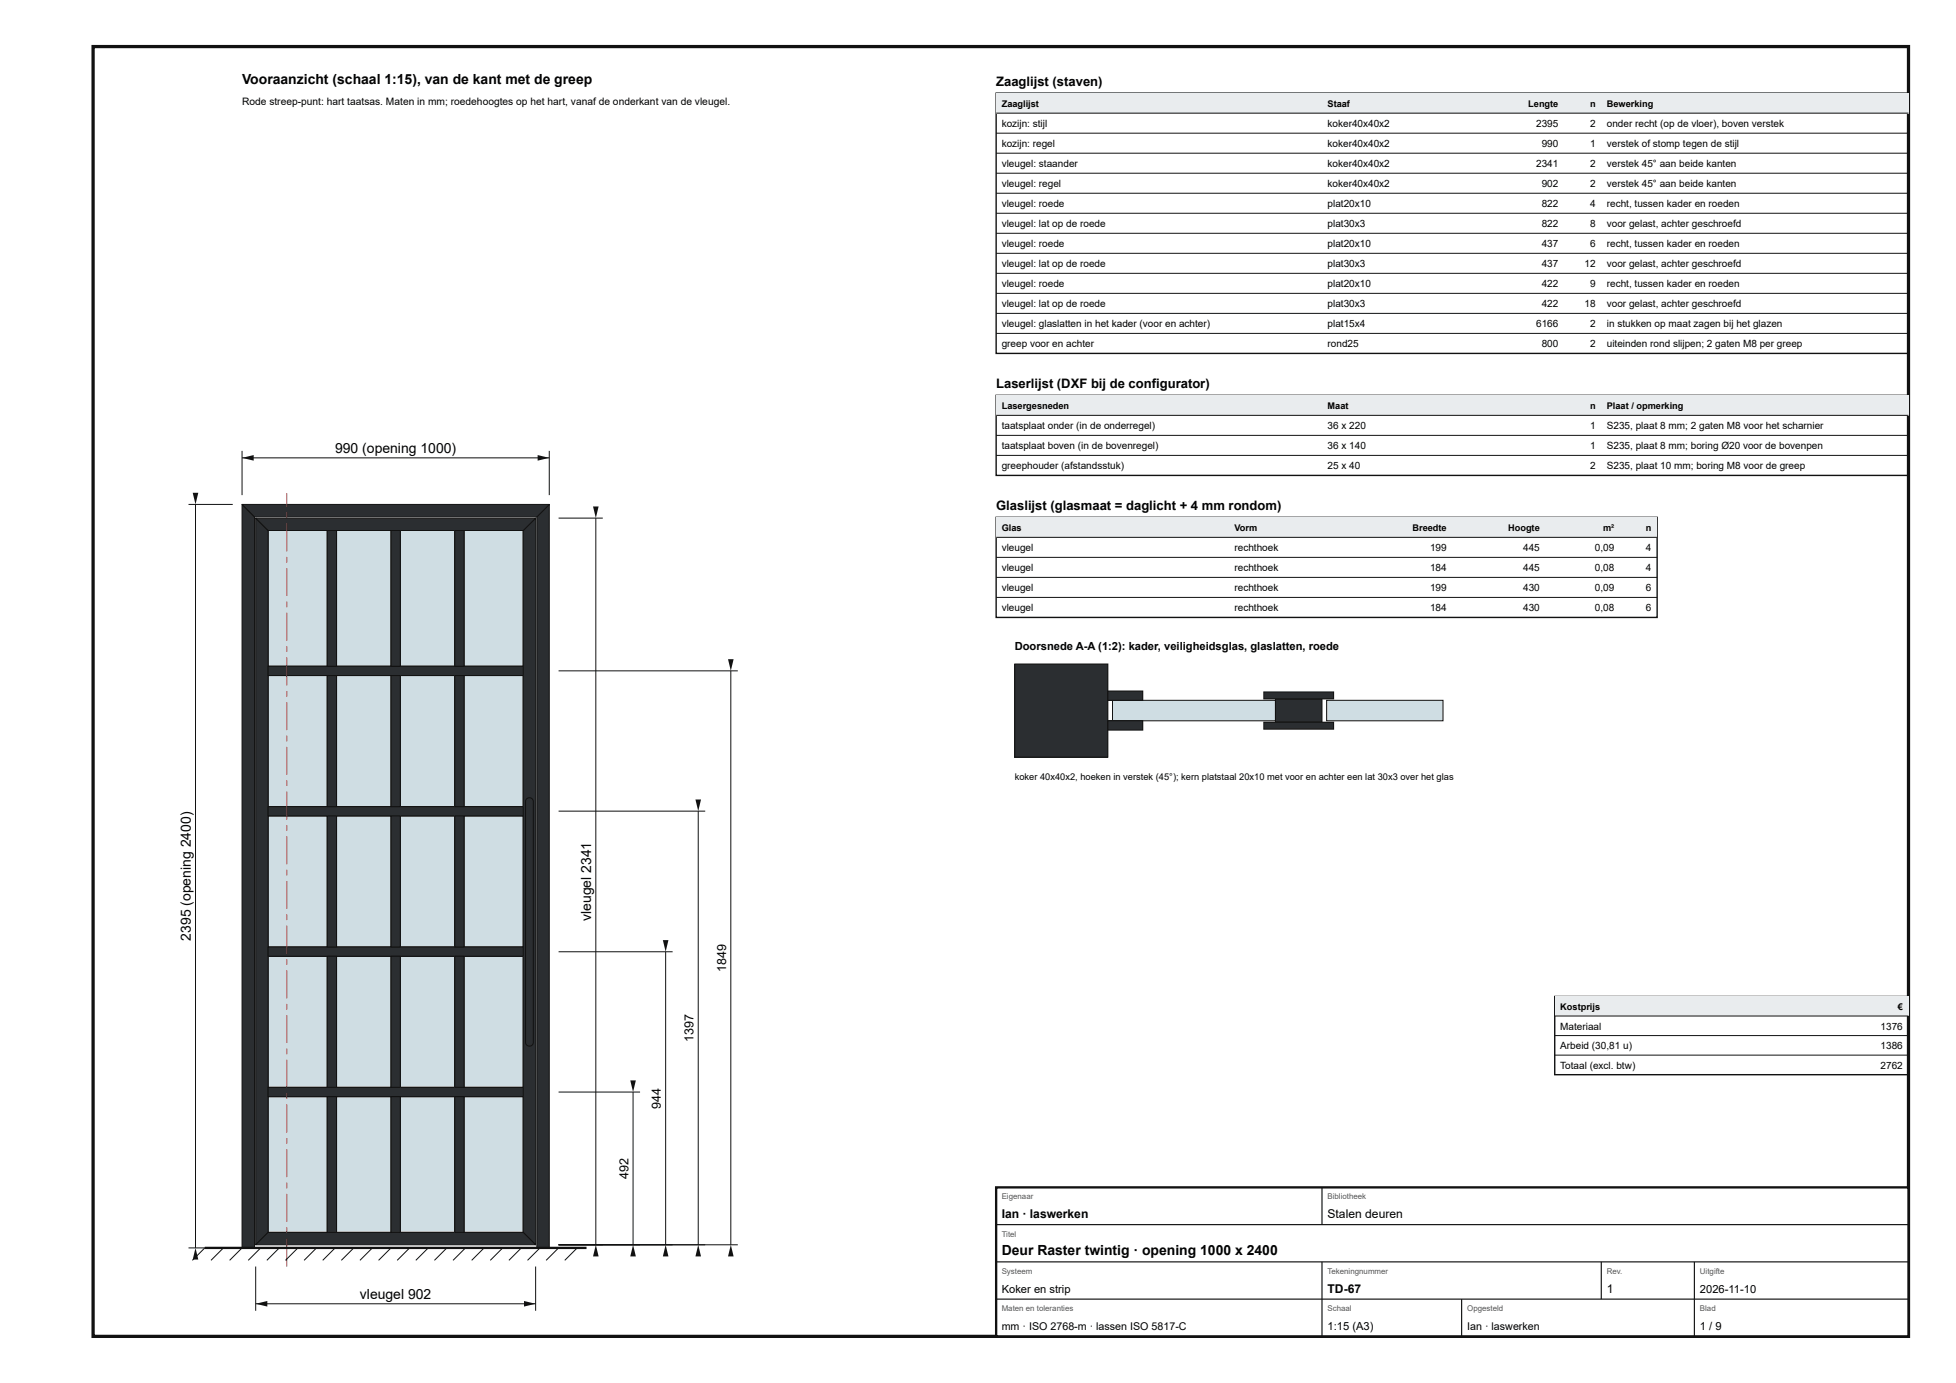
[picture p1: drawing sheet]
<svg xmlns="http://www.w3.org/2000/svg" width="420mm" height="297mm" viewBox="0 0 420 297" stroke-linecap="round" stroke-linejoin="round" font-family="sans-serif">
<path d="M20 10h390v277h-390z" fill="none" stroke="#111" stroke-width=".7" stroke-linecap="butt"/>
<path d="M57.6 235.5h12.7v29.2h-12.7z" fill="#cfdde3"/>
<path d="M57.6 235.5h12.7v29.2h-12.7z" fill="none" stroke="#111" stroke-width=".21"/>
<path d="M72.3 235.5h11.7v29.2h-11.7z" fill="#cfdde3"/>
<path d="M72.3 235.5h11.7v29.2h-11.7z" fill="none" stroke="#111" stroke-width=".21"/>
<path d="M86 235.5h11.7v29.2h-11.7z" fill="#cfdde3"/>
<path d="M86 235.5h11.7v29.2h-11.7z" fill="none" stroke="#111" stroke-width=".21"/>
<path d="M99.7 235.5h12.7v29.2h-12.7z" fill="#cfdde3"/>
<path d="M99.7 235.5h12.7v29.2h-12.7z" fill="none" stroke="#111" stroke-width=".21"/>
<path d="M57.6 205.4h12.7v28.1h-12.7z" fill="#cfdde3"/>
<path d="M57.6 205.4h12.7v28.1h-12.7z" fill="none" stroke="#111" stroke-width=".21"/>
<path d="M72.3 205.4h11.7v28.1h-11.7z" fill="#cfdde3"/>
<path d="M72.3 205.4h11.7v28.1h-11.7z" fill="none" stroke="#111" stroke-width=".21"/>
<path d="M86 205.4h11.7v28.1h-11.7z" fill="#cfdde3"/>
<path d="M86 205.4h11.7v28.1h-11.7z" fill="none" stroke="#111" stroke-width=".21"/>
<path d="M99.7 205.4h12.7v28.1h-12.7z" fill="#cfdde3"/>
<path d="M99.7 205.4h12.7v28.1h-12.7z" fill="none" stroke="#111" stroke-width=".21"/>
<path d="M57.6 175.2h12.7v28.2h-12.7z" fill="#cfdde3"/>
<path d="M57.6 175.2h12.7v28.2h-12.7z" fill="none" stroke="#111" stroke-width=".21"/>
<path d="M72.3 175.2h11.7v28.2h-11.7z" fill="#cfdde3"/>
<path d="M72.3 175.2h11.7v28.2h-11.7z" fill="none" stroke="#111" stroke-width=".21"/>
<path d="M86 175.2h11.7v28.2h-11.7z" fill="#cfdde3"/>
<path d="M86 175.2h11.7v28.2h-11.7z" fill="none" stroke="#111" stroke-width=".21"/>
<path d="M99.7 175.2h12.7v28.2h-12.7z" fill="#cfdde3"/>
<path d="M99.7 175.2h12.7v28.2h-12.7z" fill="none" stroke="#111" stroke-width=".21"/>
<path d="M57.6 145.1h12.7v28.1h-12.7z" fill="#cfdde3"/>
<path d="M57.6 145.1h12.7v28.1h-12.7z" fill="none" stroke="#111" stroke-width=".21"/>
<path d="M72.3 145.1h11.7v28.1h-11.7z" fill="#cfdde3"/>
<path d="M72.3 145.1h11.7v28.1h-11.7z" fill="none" stroke="#111" stroke-width=".21"/>
<path d="M86 145.1h11.7v28.1h-11.7z" fill="#cfdde3"/>
<path d="M86 145.1h11.7v28.1h-11.7z" fill="none" stroke="#111" stroke-width=".21"/>
<path d="M99.7 145.1h12.7v28.1h-12.7z" fill="#cfdde3"/>
<path d="M99.7 145.1h12.7v28.1h-12.7z" fill="none" stroke="#111" stroke-width=".21"/>
<path d="M57.6 113.9h12.7v29.2h-12.7z" fill="#cfdde3"/>
<path d="M57.6 113.9h12.7v29.2h-12.7z" fill="none" stroke="#111" stroke-width=".21"/>
<path d="M72.3 113.9h11.7v29.2h-11.7z" fill="#cfdde3"/>
<path d="M72.3 113.9h11.7v29.2h-11.7z" fill="none" stroke="#111" stroke-width=".21"/>
<path d="M86 113.9h11.7v29.2h-11.7z" fill="#cfdde3"/>
<path d="M86 113.9h11.7v29.2h-11.7z" fill="none" stroke="#111" stroke-width=".21"/>
<path d="M99.7 113.9h12.7v29.2h-12.7z" fill="#cfdde3"/>
<path d="M99.7 113.9h12.7v29.2h-12.7z" fill="none" stroke="#111" stroke-width=".21"/>
<path d="M52 108.3l2.7 2.7v157h-2.7z" fill="#2b2e31"/>
<path d="M52 108.3l2.7 2.7v157h-2.7z" fill="none" stroke="#111" stroke-width=".21"/>
<path d="M115.3 111l2.7-2.7v159.7h-2.7z" fill="#2b2e31"/>
<path d="M115.3 111l2.7-2.7v159.7h-2.7z" fill="none" stroke="#111" stroke-width=".21"/>
<path d="M52 108.3h66l-2.7 2.7h-60.6z" fill="#2b2e31"/>
<path d="M52 108.3h66l-2.7 2.7h-60.6z" fill="none" stroke="#111" stroke-width=".21"/>
<path d="M54.9 111.3l2.7 2.6v150.8l-2.7 2.6z" fill="#2b2e31"/>
<path d="M54.9 111.3l2.7 2.6v150.8l-2.7 2.6z" fill="none" stroke="#111" stroke-width=".21"/>
<path d="M112.4 113.9l2.7-2.6v156l-2.7-2.6z" fill="#2b2e31"/>
<path d="M112.4 113.9l2.7-2.6v156l-2.7-2.6z" fill="none" stroke="#111" stroke-width=".21"/>
<path d="M54.9 267.3l2.7-2.6h54.8l2.7 2.6z" fill="#2b2e31"/>
<path d="M54.9 267.3l2.7-2.6h54.8l2.7 2.6z" fill="none" stroke="#111" stroke-width=".21"/>
<path d="M54.9 111.3h60.2l-2.7 2.6h-54.8z" fill="#2b2e31"/>
<path d="M54.9 111.3h60.2l-2.7 2.6h-54.8z" fill="none" stroke="#111" stroke-width=".21"/>
<path d="M57.6 233.5h54.8v2h-54.8z" fill="#2b2e31"/>
<path d="M57.6 233.5h54.8v2h-54.8z" fill="none" stroke="#111" stroke-width=".21"/>
<path d="M57.6 203.4h54.8v2h-54.8z" fill="#2b2e31"/>
<path d="M57.6 203.4h54.8v2h-54.8z" fill="none" stroke="#111" stroke-width=".21"/>
<path d="M57.6 173.2h54.8v2h-54.8z" fill="#2b2e31"/>
<path d="M57.6 173.2h54.8v2h-54.8z" fill="none" stroke="#111" stroke-width=".21"/>
<path d="M57.6 143.1h54.8v2h-54.8z" fill="#2b2e31"/>
<path d="M57.6 143.1h54.8v2h-54.8z" fill="none" stroke="#111" stroke-width=".21"/>
<path d="M70.3 235.5h2v29.2h-2z" fill="#2b2e31"/>
<path d="M70.3 235.5h2v29.2h-2z" fill="none" stroke="#111" stroke-width=".21"/>
<path d="M84 235.5h2v29.2h-2z" fill="#2b2e31"/>
<path d="M84 235.5h2v29.2h-2z" fill="none" stroke="#111" stroke-width=".21"/>
<path d="M97.7 235.5h2v29.2h-2z" fill="#2b2e31"/>
<path d="M97.7 235.5h2v29.2h-2z" fill="none" stroke="#111" stroke-width=".21"/>
<path d="M70.3 205.4h2v28.1h-2z" fill="#2b2e31"/>
<path d="M70.3 205.4h2v28.1h-2z" fill="none" stroke="#111" stroke-width=".21"/>
<path d="M84 205.4h2v28.1h-2z" fill="#2b2e31"/>
<path d="M84 205.4h2v28.1h-2z" fill="none" stroke="#111" stroke-width=".21"/>
<path d="M97.7 205.4h2v28.1h-2z" fill="#2b2e31"/>
<path d="M97.7 205.4h2v28.1h-2z" fill="none" stroke="#111" stroke-width=".21"/>
<path d="M70.3 175.2h2v28.2h-2z" fill="#2b2e31"/>
<path d="M70.3 175.2h2v28.2h-2z" fill="none" stroke="#111" stroke-width=".21"/>
<path d="M84 175.2h2v28.2h-2z" fill="#2b2e31"/>
<path d="M84 175.2h2v28.2h-2z" fill="none" stroke="#111" stroke-width=".21"/>
<path d="M97.7 175.2h2v28.2h-2z" fill="#2b2e31"/>
<path d="M97.7 175.2h2v28.2h-2z" fill="none" stroke="#111" stroke-width=".21"/>
<path d="M70.3 145.1h2v28.1h-2z" fill="#2b2e31"/>
<path d="M70.3 145.1h2v28.1h-2z" fill="none" stroke="#111" stroke-width=".21"/>
<path d="M84 145.1h2v28.1h-2z" fill="#2b2e31"/>
<path d="M84 145.1h2v28.1h-2z" fill="none" stroke="#111" stroke-width=".21"/>
<path d="M97.7 145.1h2v28.1h-2z" fill="#2b2e31"/>
<path d="M97.7 145.1h2v28.1h-2z" fill="none" stroke="#111" stroke-width=".21"/>
<path d="M70.3 113.9h2v29.2h-2z" fill="#2b2e31"/>
<path d="M70.3 113.9h2v29.2h-2z" fill="none" stroke="#111" stroke-width=".21"/>
<path d="M84 113.9h2v29.2h-2z" fill="#2b2e31"/>
<path d="M84 113.9h2v29.2h-2z" fill="none" stroke="#111" stroke-width=".21"/>
<path d="M97.7 113.9h2v29.2h-2z" fill="#2b2e31"/>
<path d="M97.7 113.9h2v29.2h-2z" fill="none" stroke="#111" stroke-width=".21"/>
<path d="M61.5 266h.2v6h-.2zM61.5 263.6h.2v1.2h-.2zM61.5 256.4h.2v6h-.2zM61.5 254h.2v1.2h-.2zM61.5 246.8h.2v6h-.2zM61.5 244.4h.2v1.2h-.2zM61.5 237.2h.2v6h-.2zM61.5 234.8h.2v1.2h-.2zM61.5 227.6h.2v6h-.2zM61.5 225.2h.2v1.2h-.2zM61.5 218h.2v6h-.2zM61.5 215.6h.2v1.2h-.2zM61.5 208.4h.2v6h-.2zM61.5 206h.2v1.2h-.2zM61.5 198.8h.2v6h-.2zM61.5 196.4h.2v1.2h-.2zM61.5 189.2h.2v6h-.2zM61.5 186.8h.2v1.2h-.2zM61.5 179.6h.2v6h-.2zM61.5 177.2h.2v1.2h-.2zM61.5 170h.2v6h-.2zM61.5 167.6h.2v1.2h-.2zM61.5 160.4h.2v6h-.2zM61.5 158h.2v1.2h-.2zM61.5 150.8h.2v6h-.2zM61.5 148.4h.2v1.2h-.2zM61.5 141.2h.2v6h-.2zM61.5 138.8h.2v1.2h-.2zM61.5 131.6h.2v6h-.2zM61.5 129.2h.2v1.2h-.2zM61.5 122h.2v6h-.2zM61.5 119.6h.2v1.2h-.2zM61.5 112.4h.2v6h-.2zM61.5 110h.2v1.2h-.2zM61.5 105.9h.2v2.9h-.2z" fill="#b00"/>
<path d="M113.1 171.6a.84 .84 0 0 1 .9-.2 .84 .84 0 0 1 .6 .7v51.8a.84 .84 0 0 1-.9 .8 .84 .84 0 0 1-.8-.8v-51.8z" fill="#2b2e31"/>
<g fill="none" stroke="#111" stroke-width=".21">
<path d="M52 96.8v9.5M52 98.3h66M118 96.8v9.5M113.1 171.6a.84 .84 0 0 1 .9-.2 .84 .84 0 0 1 .6 .7v51.8a.84 .84 0 0 1-.9 .8 .84 .84 0 0 1-.8-.8v-51.8zM44 268l-2.7 2.7M48 268l-2.7 2.7M52 268l-2.7 2.7M56 268l-2.7 2.7M60 268l-2.7 2.7M64 268l-2.7 2.7M68 268l-2.7 2.7M72 268l-2.7 2.7"/>
<path d="M76 268l-2.7 2.7M80 268l-2.7 2.7M84 268l-2.7 2.7M88 268l-2.7 2.7M92 268l-2.7 2.7M96 268l-2.7 2.7M100 268l-2.7 2.7M104 268l-2.7 2.7M108 268l-2.7 2.7M112 268l-2.7 2.7M116 268l-2.7 2.7M120 268l-2.7 2.7"/>
<path d="M124 268l-2.7 2.7"/>
</g>
<path d="M44 268h82" fill="none" stroke="#111" stroke-width=".5"/>
<g fill="#111">
<path d="M52 98.3l2.5-.6v1.2z"/>
<path d="M115.5 97.7l2.5 .6-2.5 .6z"/>
</g>
<path d="M40.5 108.3h9.5M42 108.3v159.7M40.5 268h9.5" fill="none" stroke="#111" stroke-width=".21"/>
<g fill="#111">
<path d="M42 268l.6 2.5h-1.2z"/>
<path d="M41.4 105.8h1.2l-.6 2.5z"/>
</g>
<path d="M54.9 272v9.5M54.9 280h60.2M115.1 272v9.5" fill="none" stroke="#111" stroke-width=".21"/>
<g fill="#111">
<path d="M54.9 280l2.5-.6v1.2z"/>
<path d="M112.6 279.4l2.5 .6-2.5 .6z"/>
</g>
<path d="M120 111.3h9.5M128 111.3v156M120 267.3h9.5" fill="none" stroke="#111" stroke-width=".21"/>
<g fill="#111">
<path d="M128 267.3l.6 2.5h-1.2z"/>
<path d="M127.4 108.8h1.2l-.6 2.5z"/>
</g>
<path d="M120 234.5h17.5M136 234.5v32.8M120 267.3h17.5" fill="none" stroke="#111" stroke-width=".21"/>
<g fill="#111">
<path d="M136 267.3l.6 2.5h-1.2z"/>
<path d="M135.4 232h1.2l-.6 2.5z"/>
</g>
<path d="M120 204.4h24.5M143 204.4v62.9M120 267.3h24.5" fill="none" stroke="#111" stroke-width=".21"/>
<g fill="#111">
<path d="M143 267.3l.6 2.5h-1.2z"/>
<path d="M142.4 201.9h1.2l-.6 2.5z"/>
</g>
<path d="M120 174.2h31.5M150 174.2v93.1M120 267.3h31.5" fill="none" stroke="#111" stroke-width=".21"/>
<g fill="#111">
<path d="M150 267.3l.6 2.5h-1.2z"/>
<path d="M149.4 171.7h1.2l-.6 2.5z"/>
</g>
<path d="M120 144.1h38.5M157 144.1v123.2M120 267.3h38.5" fill="none" stroke="#111" stroke-width=".21"/>
<g fill="#111">
<path d="M157 267.3l.6 2.5h-1.2z"/>
<path d="M156.4 141.6h1.2l-.6 2.5z"/>
</g>
<path d="M214 20h196v55.9h-196z" fill="none" stroke="#111" stroke-width=".3"/>
<path d="M214 20h196v4.3h-196z" fill="#e9ecee"/>
<path d="M214 24.3h196M214 28.6h196M214 32.9h196M214 37.2h196M214 41.5h196M214 45.8h196M214 50.1h196M214 54.4h196M214 58.7h196M214 63h196M214 67.3h196M214 71.6h196" fill="none" stroke="#111" stroke-width=".21"/>
<path d="M214 84.9h196v17.2h-196z" fill="none" stroke="#111" stroke-width=".3"/>
<path d="M214 84.9h196v4.3h-196z" fill="#e9ecee"/>
<path d="M214 89.2h196M214 93.5h196M214 97.8h196" fill="none" stroke="#111" stroke-width=".21"/>
<path d="M214 111.1h142v21.5h-142z" fill="none" stroke="#111" stroke-width=".3"/>
<path d="M214 111.1h142v4.3h-142z" fill="#e9ecee"/>
<path d="M214 115.4h142M214 119.7h142M214 124h142M214 128.3h142" fill="none" stroke="#111" stroke-width=".21"/>
<path d="M218 142.6h20v20h-20z" fill="#2b2e31"/>
<path d="M218 142.6h20v20h-20z" fill="none" stroke="#111" stroke-width=".21"/>
<path d="M239 150.4h35v4.4h-35z" fill="#cfdde3"/>
<path d="M239 150.4h35v4.4h-35z" fill="none" stroke="#111" stroke-width=".21"/>
<path d="M238 148.4h7.5v2h-7.5z" fill="#2b2e31"/>
<path d="M238 148.4h7.5v2h-7.5z" fill="none" stroke="#111" stroke-width=".21"/>
<path d="M238 154.8h7.5v2h-7.5z" fill="#2b2e31"/>
<path d="M238 154.8h7.5v2h-7.5z" fill="none" stroke="#111" stroke-width=".21"/>
<path d="M274 150.1h10v5h-10z" fill="#2b2e31"/>
<path d="M274 150.1h10v5h-10z" fill="none" stroke="#111" stroke-width=".21"/>
<path d="M271.5 148.6h15v1.5h-15z" fill="#2b2e31"/>
<path d="M271.5 148.6h15v1.5h-15z" fill="none" stroke="#111" stroke-width=".21"/>
<path d="M271.5 155.1h15v1.5h-15z" fill="#2b2e31"/>
<path d="M271.5 155.1h15v1.5h-15z" fill="none" stroke="#111" stroke-width=".21"/>
<path d="M285 150.4h25v4.4h-25z" fill="#cfdde3"/>
<path d="M285 150.4h25v4.4h-25z" fill="none" stroke="#111" stroke-width=".21"/>
<path d="M334 214h76v16.8h-76z" fill="none" stroke="#111" stroke-width=".3"/>
<path d="M334 214h76v4.2h-76z" fill="#e9ecee"/>
<path d="M334 218.2h76M334 222.4h76M334 226.6h76" fill="none" stroke="#111" stroke-width=".21"/>
<path d="M214 255h196v32h-196z" fill="#fff"/>
<path d="M214 255h196v32h-196z" fill="none" stroke="#111" stroke-width=".5"/>
<path d="M284 255v8M214 263h196M214 271h196M214 279h196M284 271v16M314 279v8M344 271v8M364 271v16" fill="none" stroke="#111" stroke-width=".25"/>
<g font-size="3">
<text x="52" y="18">Vooraanzicht (schaal 1:15), van de kant met de greep</text>
<text x="72" y="97.3">990 (opening 1000)</text>
<text x="127" y="197.8" transform="rotate(-90 127 197.8)">vleugel 2341</text>
<text x="41" y="202" transform="rotate(-90 41 202)">2395 (opening 2400)</text>
<text x="215.2" y="269.6">Deur Raster twintig · opening 1000 x 2400</text>
<text x="77.3" y="279">vleugel 902</text>
</g>
<g font-size="2.8">
<text x="214" y="18.5">Zaaglijst (staven)</text>
<text x="214" y="83.4">Laserlijst (DXF bij de configurator)</text>
<text x="214" y="109.6">Glaslijst (glasmaat = daglicht + 4 mm rondom)</text>
</g>
<g font-size="2.7">
<text x="156" y="208.7" transform="rotate(-90 156 208.7)">1849</text>
<text x="149" y="223.8" transform="rotate(-90 149 223.8)">1397</text>
<text x="142" y="238.1" transform="rotate(-90 142 238.1)">944</text>
<text x="135" y="253.2" transform="rotate(-90 135 253.2)">492</text>
</g>
<g font-size="2.6">
<text x="215.2" y="261.6">Ian · laswerken</text>
<text x="285.2" y="261.6">Stalen deuren</text>
<text x="285.2" y="277.6">TD-67</text>
<text x="345.2" y="277.6">1</text>
</g>
<g font-size="2.4">
<text x="218" y="139.6">Doorsnede A-A (1:2): kader, veiligheidsglas, glaslatten, roede</text>
<text x="215.2" y="277.6">Koker en strip</text>
<text x="365.2" y="277.6">2026-11-10</text>
<text x="285.2" y="285.6">1:15 (A3)</text>
<text x="365.2" y="285.6">1 / 9</text>
</g>
<g font-size="2.3">
<text x="215.2" y="285.6">mm · ISO 2768-m · lassen ISO 5817-C</text>
<text x="315.2" y="285.6">Ian · laswerken</text>
</g>
<text font-size="2.2" x="52" y="22.5">Rode streep-punt: hart taatsas. Maten in mm; roedehoogtes op het hart, vanaf de onderkant van de vleugel.</text>
<g font-size="2.1">
<text x="215.2" y="27.3">kozijn: stijl</text>
<text x="285.2" y="27.3">koker40x40x2</text>
<text x="330" y="27.3">2395</text>
<text x="341.6" y="27.3">2</text>
<text x="345.2" y="27.3">onder recht (op de vloer), boven verstek</text>
<text x="215.2" y="31.6">kozijn: regel</text>
<text x="215.2" y="35.9">vleugel: staander</text>
<text x="285.2" y="31.6">koker40x40x2</text>
<text x="285.2" y="35.9">koker40x40x2</text>
<text x="330" y="35.9">2341</text>
<text x="331.2" y="31.6">990</text>
<text x="341.6" y="31.6">1</text>
<text x="341.6" y="35.9">2</text>
<text x="345.2" y="31.6">verstek of stomp tegen de stijl</text>
<text x="345.2" y="35.9">verstek 45° aan beide kanten</text>
<text x="215.2" y="40.2">vleugel: regel</text>
<text x="285.2" y="40.2">koker40x40x2</text>
<text x="331.2" y="40.2">902</text>
<text x="341.6" y="40.2">2</text>
<text x="345.2" y="40.2">verstek 45° aan beide kanten</text>
<text x="215.2" y="44.5">vleugel: roede</text>
<text x="285.2" y="44.5">plat20x10</text>
<text x="331.2" y="44.5">822</text>
<text x="341.6" y="44.5">4</text>
<text x="345.2" y="44.5">recht, tussen kader en roeden</text>
<text x="215.2" y="48.8">vleugel: lat op de roede</text>
<text x="215.2" y="53.1">vleugel: roede</text>
<text x="285.2" y="48.8">plat30x3</text>
<text x="285.2" y="53.1">plat20x10</text>
<text x="331.2" y="48.8">822</text>
<text x="331.2" y="53.1">437</text>
<text x="341.6" y="48.8">8</text>
<text x="341.6" y="53.1">6</text>
<text x="345.2" y="48.8">voor gelast, achter geschroefd</text>
<text x="345.2" y="53.1">recht, tussen kader en roeden</text>
<text x="215.2" y="57.4">vleugel: lat op de roede</text>
<text x="285.2" y="57.4">plat30x3</text>
<text x="331.2" y="57.4">437</text>
<text x="340.4" y="57.4">12</text>
<text x="345.2" y="57.4">voor gelast, achter geschroefd</text>
<text x="215.2" y="61.7">vleugel: roede</text>
<text x="285.2" y="61.7">plat20x10</text>
<text x="331.2" y="61.7">422</text>
<text x="341.6" y="61.7">9</text>
<text x="345.2" y="61.7">recht, tussen kader en roeden</text>
<text x="215.2" y="66">vleugel: lat op de roede</text>
<text x="215.2" y="70.3">vleugel: glaslatten in het kader (voor en achter)</text>
<text x="285.2" y="66">plat30x3</text>
<text x="285.2" y="70.3">plat15x4</text>
<text x="330" y="70.3">6166</text>
<text x="331.2" y="66">422</text>
<text x="340.4" y="66">18</text>
<text x="341.6" y="70.3">2</text>
<text x="345.2" y="66">voor gelast, achter geschroefd</text>
<text x="345.2" y="70.3">in stukken op maat zagen bij het glazen</text>
<text x="215.2" y="74.6">greep voor en achter</text>
<text x="285.2" y="74.6">rond25</text>
<text x="331.2" y="74.6">800</text>
<text x="341.6" y="74.6">2</text>
<text x="345.2" y="74.6">uiteinden rond slijpen; 2 gaten M8 per greep</text>
<text x="215.2" y="92.2">taatsplaat onder (in de onderregel)</text>
<text x="285.2" y="92.2">36 x 220</text>
<text x="341.6" y="92.2">1</text>
<text x="345.2" y="92.2">S235, plaat 8 mm; 2 gaten M8 voor het scharnier</text>
<text x="215.2" y="96.5">taatsplaat boven (in de bovenregel)</text>
<text x="215.2" y="100.8">greephouder (afstandsstuk)</text>
<text x="285.2" y="96.5">36 x 140</text>
<text x="285.2" y="100.8">25 x 40</text>
<text x="341.6" y="96.5">1</text>
<text x="341.6" y="100.8">2</text>
<text x="345.2" y="96.5">S235, plaat 8 mm; boring Ø20 voor de bovenpen</text>
<text x="345.2" y="100.8">S235, plaat 10 mm; boring M8 voor de greep</text>
<text x="215.2" y="118.4">vleugel</text>
<text x="265.2" y="118.4">rechthoek</text>
<text x="307.2" y="118.4">199</text>
<text x="327.2" y="118.4">445</text>
<text x="342.6" y="118.4">0,09</text>
<text x="353.6" y="118.4">4</text>
<text x="215.2" y="122.7">vleugel</text>
<text x="265.2" y="122.7">rechthoek</text>
<text x="307.2" y="122.7">184</text>
<text x="327.2" y="122.7">445</text>
<text x="342.6" y="122.7">0,08</text>
<text x="353.6" y="122.7">4</text>
<text x="215.2" y="127">vleugel</text>
<text x="215.2" y="131.3">vleugel</text>
<text x="265.2" y="127">rechthoek</text>
<text x="265.2" y="131.3">rechthoek</text>
<text x="307.2" y="127">199</text>
<text x="307.2" y="131.3">184</text>
<text x="327.2" y="127">430</text>
<text x="327.2" y="131.3">430</text>
<text x="342.6" y="127">0,09</text>
<text x="342.6" y="131.3">0,08</text>
<text x="353.6" y="127">6</text>
<text x="353.6" y="131.3">6</text>
<text x="335.2" y="221.1">Materiaal</text>
<text x="404" y="221.1">1376</text>
<text x="335.2" y="225.3">Arbeid (30,81 u)</text>
<text x="404" y="225.3">1386</text>
<text x="335.2" y="229.5">Totaal (excl. btw)</text>
<text x="404" y="229.5">2762</text>
</g>
<g font-size="2">
<text x="215.2" y="23">Zaaglijst</text>
<text x="285.2" y="23">Staaf</text>
<text x="328.3" y="23">Lengte</text>
<text x="341.6" y="23">n</text>
<text x="345.2" y="23">Bewerking</text>
<text x="215.2" y="87.9">Lasergesneden</text>
<text x="285.2" y="87.9">Maat</text>
<text x="341.6" y="87.9">n</text>
<text x="345.2" y="87.9">Plaat / opmerking</text>
<text x="215.2" y="114.1">Glas</text>
<text x="265.2" y="114.1">Vorm</text>
<text x="303.4" y="114.1">Breedte</text>
<text x="324" y="114.1">Hoogte</text>
<text x="344.4" y="114.1">m²</text>
<text x="353.6" y="114.1">n</text>
<text x="218" y="167.6">koker 40x40x2, hoeken in verstek (45°); kern platstaal 20x10 met voor en achter een lat 30x3 over het glas</text>
<text x="335.2" y="216.9">Kostprijs</text>
<text x="407.7" y="216.9">€</text>
</g>
<g font-size="1.7" fill="#555">
<text x="215.2" y="257.6">Eigenaar</text>
<text x="285.2" y="257.6">Bibliotheek</text>
<text x="215.2" y="265.6">Titel</text>
<text x="215.2" y="273.6">Systeem</text>
<text x="285.2" y="273.6">Tekeningnummer</text>
<text x="345.2" y="273.6">Rev.</text>
<text x="365.2" y="273.6">Uitgifte</text>
<text x="215.2" y="281.6">Maten en toleranties</text>
<text x="285.2" y="281.6">Schaal</text>
<text x="315.2" y="281.6">Opgesteld</text>
<text x="365.2" y="281.6">Blad</text>
</g>
</svg>
